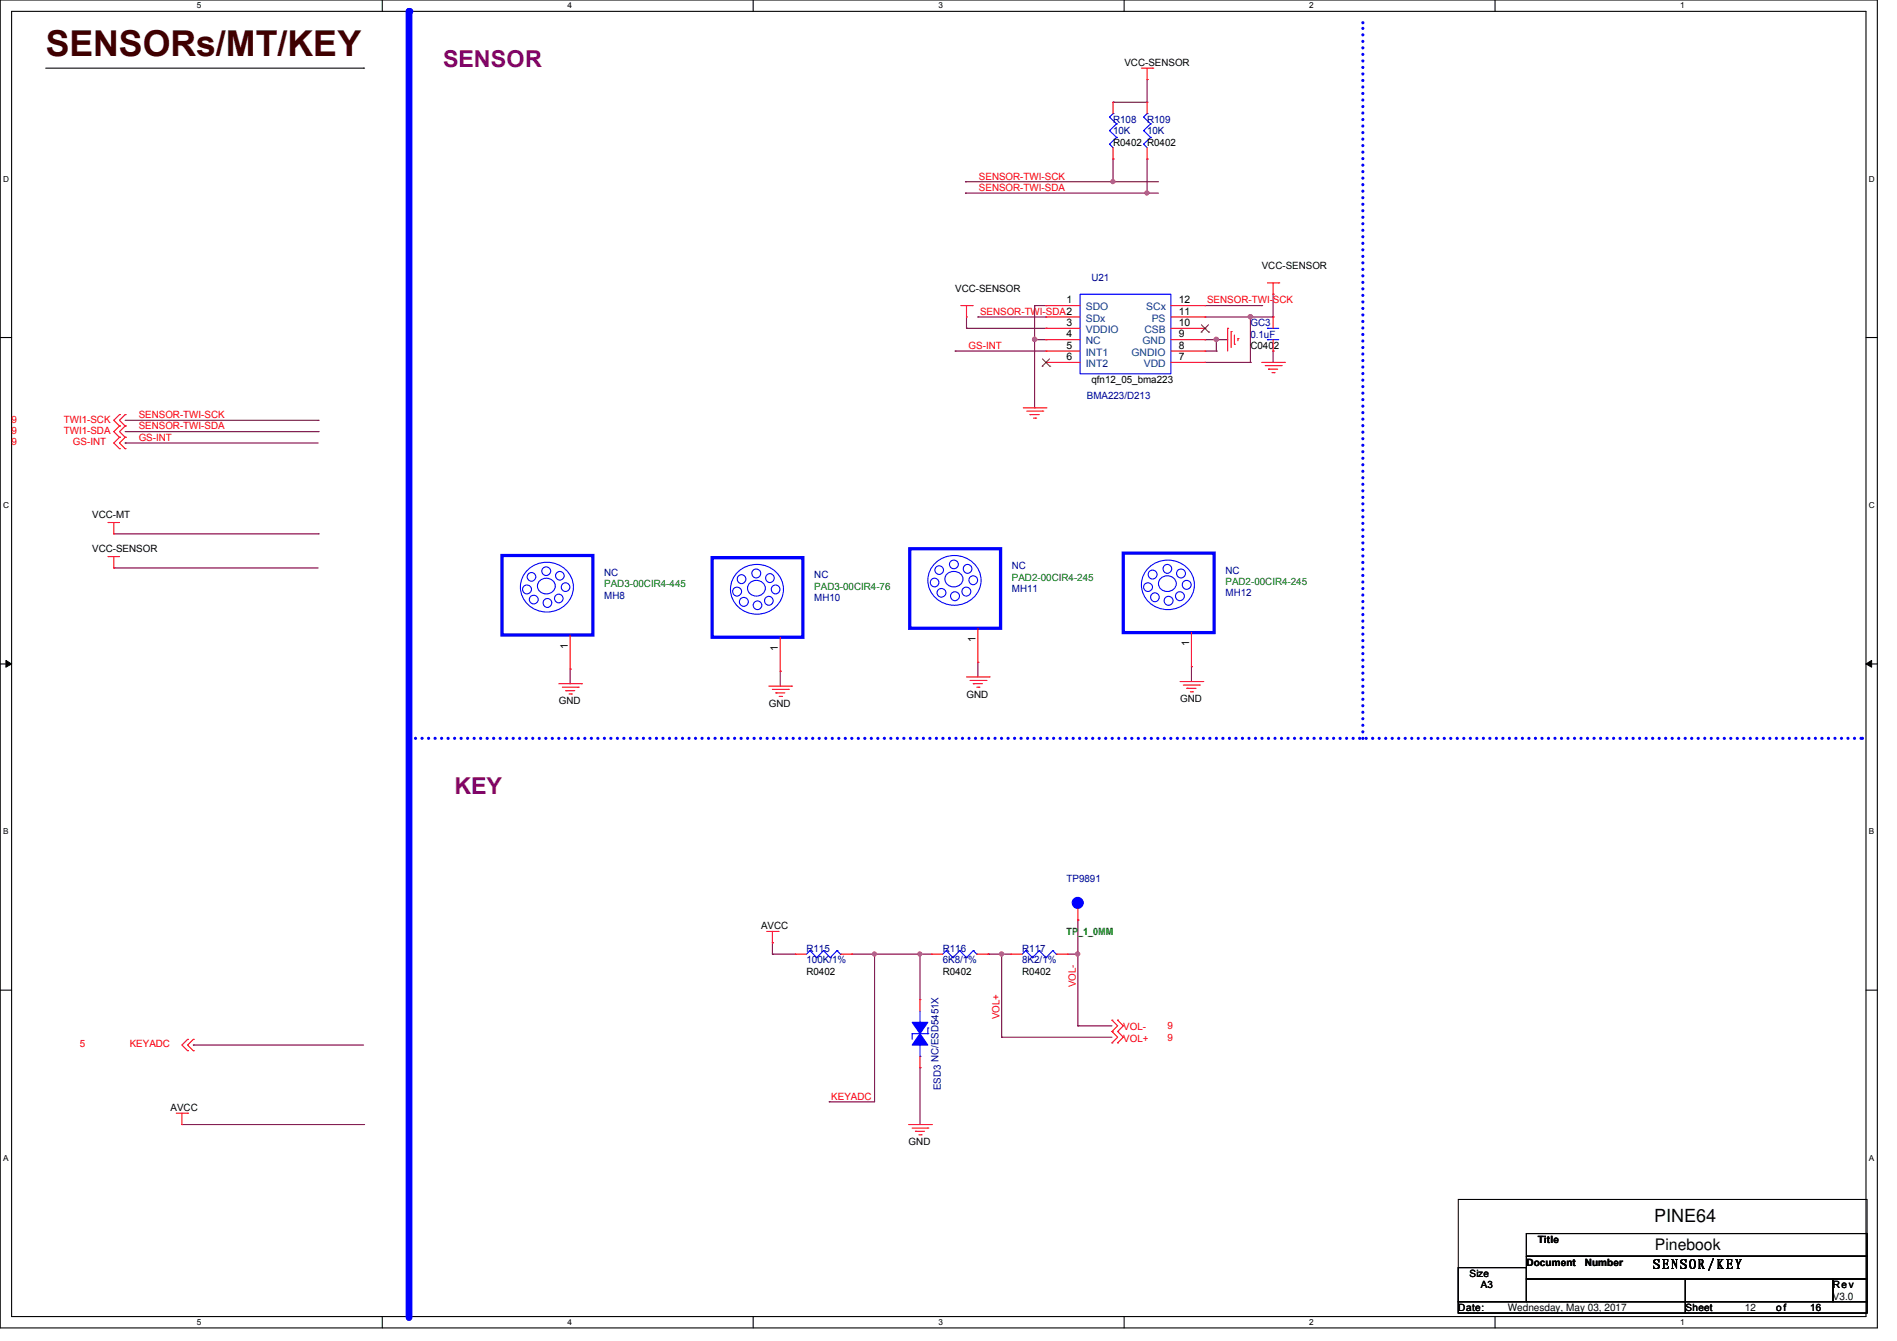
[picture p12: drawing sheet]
<svg xmlns="http://www.w3.org/2000/svg" width="297mm" height="210mm" viewBox="0 0 297 210" stroke-linecap="round" stroke-linejoin="round" font-family="sans-serif">
<path d="M0 0h294v207.9h-294zM1.8 1.8h290.4v204.3h-290.4z" fill="none" stroke="#000" stroke-width=".17"/>
<g fill="#fff">
<path d="M30.8 .2h.7v1.4h-.7z"/>
<path d="M30.8 206.2h.7v1.4h-.7z"/>
</g>
<path d="M59.9 0v1.8M59.9 206.1v1.8" fill="none" stroke="#000" stroke-width=".17"/>
<g fill="#fff">
<path d="M88.9 .2h.6v1.4h-.6z"/>
<path d="M88.9 206.2h.6v1.4h-.6z"/>
</g>
<path d="M117.9 0v1.8M117.9 206.1v1.8" fill="none" stroke="#000" stroke-width=".17"/>
<g fill="#fff">
<path d="M146.9 .2h.7v1.4h-.7z"/>
<path d="M146.9 206.2h.7v1.4h-.7z"/>
</g>
<path d="M176 0v1.8M176 206.1v1.8" fill="none" stroke="#000" stroke-width=".17"/>
<g fill="#fff">
<path d="M205 .2h.7v1.4h-.7z"/>
<path d="M205 206.2h.7v1.4h-.7z"/>
</g>
<path d="M234.1 0v1.8M234.1 206.1v1.8" fill="none" stroke="#000" stroke-width=".17"/>
<g fill="#fff">
<path d="M263.1 .2h.7v1.4h-.7z"/>
<path d="M263.1 206.2h.7v1.4h-.7z"/>
<path d="M.5 27.3h.9v1.4h-.9z"/>
<path d="M292.6 27.3h.9v1.4h-.9z"/>
<path d="M.5 78.4h.9v1.4h-.9z"/>
<path d="M292.6 78.4h.9v1.4h-.9z"/>
</g>
<path d="M0 52.8h1.8M292.2 52.8h1.8" fill="none" stroke="#000" stroke-width=".17"/>
<g fill="#fff">
<path d="M.5 129.5h.8v1.4h-.8z"/>
<path d="M292.6 129.5h.9v1.4h-.9z"/>
</g>
<path d="M0 103.9h1.8M292.2 103.9h1.8" fill="none" stroke="#000" stroke-width=".17"/>
<path d="M.9 103.4l.9 .5-.9 .5zM292.2 103.9l.9-.5v1z" fill="#000"/>
<path d="M.9 103.4l.9 .5-.9 .5zM292.2 103.9l.9-.5v1z" fill="none" stroke="#000" stroke-width=".16"/>
<g fill="#fff">
<path d="M.5 180.5h.8v1.4h-.8z"/>
<path d="M292.6 180.5h.9v1.4h-.9z"/>
</g>
<path d="M0 155h1.8M292.2 155h1.8" fill="none" stroke="#000" stroke-width=".17"/>
<path d="M64 1.8v204.4" fill="none" stroke="#00f" stroke-width="1.1"/>
<circle cx="64" cy="1.8" r=".53" fill="#00f"/>
<path d="M64 115.6h227.6" fill="none" stroke="#00f" stroke-width=".51" stroke-dasharray="0 1"/>
<circle cx="291.6" cy="115.6" r=".25" fill="#00f" stroke-dasharray="0 1"/>
<path d="M213.4 115.6v-112" fill="none" stroke="#00f" stroke-width=".51" stroke-dasharray="0 1"/>
<circle cx="213.4" cy="3.6" r=".25" fill="#00f" stroke-dasharray="0 1"/>
<path d="M7.2 10.7h49.7M56.9 10.7h.1" fill="none" stroke="#000" stroke-width=".17"/>
<g fill="none" stroke="#7f003f" stroke-width=".17">
<path d="M19.6 69.3h.1M19.6 65.8h30.2M19.6 67.6h30.2M19.6 69.3h30.2M49.8 65.8h.1M49.8 67.6h.1M120.9 149.4h.1M120.9 147.6h.1M120.9 149.4h3.6M120.9 147.6v1.8M133.4 149.4h.1M133.4 149.4h3.5"/>
<path d="M136.9 149.4h.1M136.9 149.4v23.1"/>
</g>
<circle cx="136.9" cy="149.3" r=".32" fill="#f0f"/>
<circle cx="136.9" cy="149.3" r=".32" fill="none" stroke="#f0f" stroke-width=".17"/>
<path d="M144.1 149.4h.1M144.1 149.4h1.7M129.8 172.5h.1M129.8 172.5h7.1" fill="none" stroke="#7f003f" stroke-width=".17"/>
<circle cx="144" cy="149.3" r=".32" fill="#f0f"/>
<circle cx="144" cy="149.3" r=".32" fill="none" stroke="#f0f" stroke-width=".17"/>
<path d="M156.8 149.4h.1M156.8 149.4h1.5M156.8 149.4v12.9" fill="none" stroke="#7f003f" stroke-width=".17"/>
<circle cx="156.8" cy="149.3" r=".33" fill="#f0f"/>
<circle cx="156.8" cy="149.3" r=".33" fill="none" stroke="#f0f" stroke-width=".17"/>
<path d="M168.8 149.4v11.2M168.8 160.6h.1" fill="none" stroke="#7f003f" stroke-width=".17"/>
<circle cx="168.7" cy="149.3" r=".33" fill="#f0f"/>
<circle cx="168.7" cy="149.3" r=".33" fill="none" stroke="#f0f" stroke-width=".17"/>
<g fill="none" stroke="#7f003f" stroke-width=".17">
<path d="M174.3 24.9h.1M174.3 24.9v3.5M136.9 149.4h.1M136.9 149.4h7.2M144.1 149.4h.1M144.1 149.4v7.1M154.7 149.4h.1M154.7 149.4h2.1M167.2 149.4h1.6M168.8 149.4h.1M30.3 163.6h.1M30.3 163.6h26.6"/>
<path d="M144.1 167.1h.1M144.1 167.1v8.9"/>
</g>
<circle cx="174.3" cy="28.4" r=".32" fill="#f0f"/>
<circle cx="174.3" cy="28.4" r=".32" fill="none" stroke="#f0f" stroke-width=".17"/>
<path d="M174.3 28.4h.1M174.3 28.4h7.1M179.6 24.9h.1M179.6 24.9v5.3" fill="none" stroke="#7f003f" stroke-width=".17"/>
<circle cx="179.6" cy="30.2" r=".32" fill="#f0f"/>
<circle cx="179.6" cy="30.2" r=".32" fill="none" stroke="#f0f" stroke-width=".17"/>
<g fill="none" stroke="#7f003f" stroke-width=".17">
<path d="M174.3 16h.1M179.6 12.4h.1M179.6 12.4v3.6h-5.3M151.2 28.4h.1M151.2 30.2h.1M151.2 30.2h30.2M151.2 28.4h23.1M179.6 30.2h.1M188.7 49.6h7.1M188.7 56.7h7.1M188.7 54.9h1.8M190.5 54.9h.1"/>
<path d="M190.5 53.2h.1M190.5 53.2v1.7M195.8 49.6h.1M195.8 56.7h.1M199.3 46.1h.1M199.3 46.1v3.5M17.8 88.9h.1M17.8 83.6h32M17.8 88.9h32M49.8 83.6h.1M28.5 176h28.4M56.9 176h.1"/>
</g>
<circle cx="190.5" cy="53.1" r=".34" fill="#f0f"/>
<circle cx="190.5" cy="53.1" r=".34" fill="none" stroke="#f0f" stroke-width=".17"/>
<path d="M188.7 53.2h.1M188.7 53.2h3.5M190.5 53.2h.1M195.8 49.6h.1M195.8 49.6v7.1" fill="none" stroke="#7f003f" stroke-width=".17"/>
<circle cx="195.8" cy="49.6" r=".34" fill="#f0f"/>
<circle cx="195.8" cy="49.6" r=".34" fill="none" stroke="#f0f" stroke-width=".17"/>
<g fill="none" stroke="#7f003f" stroke-width=".17">
<path d="M151.3 51.4h.1M151.3 49.6v1.8M151.3 51.4h12.5M153.1 49.6h.1M153.1 49.6h10.7M162 47.8h.1M162 53.2h.1M162 47.8h1.8M162 47.8v16M162 53.2h1.8M163.8 51.4h.1M188.7 47.8h8.9"/>
<path d="M195.8 49.6h3.5M197.6 47.8h.1M199.3 49.6h.1M162 63.8h.1"/>
</g>
<circle cx="162" cy="53.1" r=".34" fill="#f0f"/>
<circle cx="162" cy="53.1" r=".34" fill="none" stroke="#f0f" stroke-width=".17"/>
<g fill="none" stroke="#7f003f" stroke-width=".17">
<path d="M149.6 54.9h.1M149.6 54.9h14.2M199.3 54.9h.1M199.3 54.9v1.8M89.3 104.7h.1M89.3 104.7v2.3M122.2 105.1h.1M122.2 105.1v2.3M153.1 103.7h.1M153.1 103.7v2.3M186.6 104.4h.1M186.6 104.4v2.3"/>
<path d="M168.8 144h.1M168.8 144v5.4M156.8 162.3h.1M156.8 162.3h17.3M168.8 160.6h.1M168.8 160.6h5.3"/>
</g>
<g fill="none" stroke="#f00" stroke-width=".17">
<path d="M178.7 10.7h1.8M179.6 12.4h.1M179.6 10.7v1.7M180.5 10.7h.1M150.4 47.8h1.8M151.3 49.6h.1M151.3 47.8v1.8M152.2 47.8h.1M192.2 51.4h.1M192.2 51.4v3.5M192.8 51.9h.1M192.8 51.9v2.5"/>
<path d="M193.3 53.9h.1M193.3 52.5v1.4M193.8 53h.1M193.8 53v.3M197.6 56.7h3.5M198.1 57.2h2.5M198.5 44.3h1.7M198.6 57.8h.1M198.6 57.8h1.5M199.2 58.3h.3M199.3 46.1h.1M199.3 44.3v1.8"/>
<path d="M199.5 58.3h.1M200.2 44.3h.1M200.6 57.2h.1M201.1 56.7h.1M18.7 66.7h.1M18.7 64.9h.1M18.7 68.5h.1M18.7 70.2h.1M18.7 64.9l-.9 .9 .9 .9M18.7 66.7l-.9 .9 .9 .9M18.7 68.5l-.9 .8 .9 .9M19.6 66.7h.1"/>
<path d="M19.6 64.9h.1M19.6 68.5h.1M19.6 70.2h.1M19.6 64.9l-.9 .9 .9 .9M19.6 66.7l-.9 .9 .9 .9M19.6 68.5l-.9 .8 .9 .9M160.2 63.8h3.6M160.8 64.3h2.5M161.3 64.9h.1M161.3 64.9h1.4M161.8 65.4h.4M162.2 65.4h.1"/>
<path d="M163.3 64.3h.1M163.8 63.8h.1M16.9 81.8h.1M16.9 87.1h.1M16.9 81.8h1.8M16.9 87.1h1.8M17.8 83.6h.1M17.8 88.9h.1M17.8 81.8v1.8M17.8 87.1v1.8M87.5 107h3.6M88 107.6h2.5"/>
<path d="M88.6 108.1h.1M88.6 108.1h1.4M89.1 108.6h.4M89.5 108.6h.1M90.5 107.6h.1M91.1 107h.1M120.4 107.4h3.5M120.9 107.9h2.5M121.5 108.5h.1M121.5 108.5h1.4M122 109h.4M122.4 109h.1"/>
<path d="M123.4 107.9h.1M123.9 107.4h.1M151.3 106h3.6M151.9 106.5h2.5M152.4 107h.1M152.4 107h1.4M152.9 107.6h.4M153.3 107.6h.1M154.4 106.5h.1M154.9 106h.1M184.8 106.7h3.5M185.3 107.2h2.5"/>
<path d="M185.8 107.7h.1M185.8 107.7h1.5M186.4 108.3h.3M186.7 108.3h.1M187.8 107.2h.1M188.3 106.7h.1M120.1 145.8h1.7M120.9 147.6h.1M120.9 145.8v1.8M121.8 145.8h.1M174.1 159.7h.1M174.1 159.7l.9 .9-.9 .9"/>
<path d="M175 159.7h.1M175 159.7l.9 .9-.9 .9M27.6 174.2h1.8M28.5 176h.1M28.5 174.2v1.8M29.4 174.2h.1M29.4 164.5h.1M29.4 162.7h.1M29.4 162.7l-.9 .9 .9 .9M30.3 164.5h.1M30.3 162.7h.1M30.3 162.7l-.9 .9 .9 .9"/>
<path d="M142.3 176h3.5M142.8 176.6h2.5M143.3 177.1h.1M143.3 177.1h1.5M143.9 177.6h.3M144.2 177.6h.1M145.3 176.6h.1M145.8 176h.1M174.1 161.5h.1M174.1 163.2h.1M174.1 161.5l.9 .8-.9 .9M175 161.5h.1"/>
<path d="M175 163.2h.1M175 161.5l.9 .8-.9 .9"/>
</g>
<path d="M228.3 198.4h10.7v5.4h-10.7zM239 196.6h53.4v3.6h-53.4zM239 193.1h53.4v3.5h-53.4zM228.3 203.8h35.6v1.7h-35.6zM239 200.2h24.9v3.6h-24.9zM263.9 203.8h28.5v1.7h-28.5zM263.9 200.2h23.1v3.6h-23.1zM287 200.2h5.4v3.6h-5.4z" fill="none" stroke="#000" stroke-width=".17"/>
<circle cx="168.8" cy="141.3" r=".87" fill="#00f"/>
<g fill="none" stroke="#00f" stroke-width=".17">
<path d="M173.7 18.3h.1M173.7 18.3l1.1 1.1M174.3 17.8h.1M174.3 17.8l-.6 .5M174.8 19.4h.1M174.8 19.4l-1.1 1M179.1 18.3h.1M179.1 18.3l1.1 1.1M179.6 17.8h.1M179.6 17.8l-.5 .5M180.2 19.4h.1M180.2 19.4l-1.1 1"/>
<path d="M173.7 22.6h.1M173.7 20.4h.1M173.7 22.6l.6 .5M173.7 20.4l1.1 1.1M174.8 21.5h.1M174.8 21.5l-1.1 1.1M179.1 22.6h.1M179.1 20.4h.1M179.1 22.6l.5 .5M179.1 20.4l1.1 1.1M180.2 21.5h.1M180.2 21.5l-1.1 1.1"/>
<path d="M82.7 89.1a4.2 4.2 0 0 1 4.4-.8 4.2 4.2 0 0 1 2.7 3.6 4.2 4.2 0 0 1-4.2 3.9 4.2 4.2 0 0 1-4.1-3.9 3.8 3.8 0 0 1 1.2-2.8zM84.4 91a1.39 1.39 0 0 1 1.7-.4 1.39 1.39 0 0 1 .8 1.5 1.39 1.39 0 0 1-1.7 .8 1.39 1.39 0 0 1-1-1.6zM115.6 89.5a4.2 4.2 0 0 1 4.4-.9 4.2 4.2 0 0 1 2.7 3.6 4.2 4.2 0 0 1-4.2 3.9 4.2 4.2 0 0 1-4.1-3.9 3.8 3.8 0 0 1 1.2-2.7zM117.3 91.4a1.39 1.39 0 0 1 1.7-.5 1.39 1.39 0 0 1 .8 1.6 1.39 1.39 0 0 1-1.7 .8 1.39 1.39 0 0 1-1-1.6zM144.1 158.2v1.8M142.8 161.8h.1M142.8 161.8v.9M142.8 161.8h2.5M144.1 160h.1M144.1 165.4h.1M144.1 163.6v1.8M145.3 161.8h.1"/>
<path d="M145.3 160.9h.1M145.3 160.9v.9"/>
<circle cx="82.5" cy="92.3" r=".7"/>
<circle cx="83.2" cy="90.3" r=".68"/>
<circle cx="83.6" cy="93.9" r=".69"/>
<circle cx="85.5" cy="89.4" r=".69"/>
<circle cx="85.7" cy="94.4" r=".68"/>
<circle cx="87.5" cy="93.7" r=".68"/>
<circle cx="87.7" cy="90.1" r=".68"/>
<circle cx="88.6" cy="91.9" r=".68"/>
<circle cx="115.4" cy="92.6" r=".7"/>
<circle cx="116.1" cy="90.6" r=".68"/>
<circle cx="116.5" cy="94.2" r=".7"/>
<circle cx="118.4" cy="89.8" r=".7"/>
<circle cx="118.6" cy="94.7" r=".68"/>
<circle cx="120.4" cy="94" r=".68"/>
<circle cx="120.6" cy="90.5" r=".68"/>
<circle cx="121.4" cy="92.3" r=".68"/>
<circle cx="168.8" cy="141.3" r=".87"/>
</g>
<g fill="none" stroke="#f00" stroke-width=".17">
<path d="M174.3 16h.1M174.3 16v1.8M179.6 16h.1M179.6 16v1.8M174.3 24.9h.1M174.3 23.1v1.8M179.6 24.9h.1M179.6 23.1v1.8M89.3 99.4v5.3M122.2 99.7v5.4M89.3 104.7h.1M122.2 105.1h.1"/>
<path d="M168.8 144h.1M168.8 142.2v1.8"/>
</g>
<path d="M78.6 87h14.2v12.4h-14.2zM111.5 87.3h14.2v12.4h-14.2z" fill="none" stroke="#00f" stroke-width=".51"/>
<path d="M142.8 160h2.5l-1.2 1.8z" fill-rule="evenodd" fill="#00f"/>
<path d="M142.8 160h2.5l-1.2 1.8z" fill="none" stroke="#00f" stroke-width=".17"/>
<path d="M144.1 161.8l1.2 1.8h-2.5z" fill-rule="evenodd" fill="#00f"/>
<g fill="none" stroke="#00f" stroke-width=".17">
<path d="M169.1 46.1h14.2v12.4h-14.2zM198.5 51.4h.1M198.5 53.2h.1M198.5 51.4h1.7M198.5 53.2h1.7M146.5 88.1a4.2 4.2 0 0 1 4.4-.9 4.2 4.2 0 0 1 2.7 3.6 4.2 4.2 0 0 1-4.1 3.9 4.2 4.2 0 0 1-4.2-3.9 3.8 3.8 0 0 1 1.2-2.7zM148.2 89.9a1.49 1.49 0 0 1 1.5-.4 1.49 1.49 0 0 1 1.1 1.1 1.43 1.43 0 0 1-1.4 1.3 1.43 1.43 0 0 1-1.4-1.3zM179.9 88.8a4.2 4.2 0 0 1 4.4-.9 4.2 4.2 0 0 1 2.7 3.6 4.2 4.2 0 0 1-4.1 3.9 4.2 4.2 0 0 1-4.2-3.9 3.7 3.7 0 0 1 1.2-2.7zM181.7 90.6a1.39 1.39 0 0 1 1.6-.4 1.39 1.39 0 0 1 .8 1.5 1.39 1.39 0 0 1-1.7 .9 1.39 1.39 0 0 1-.9-1.6zM126.8 148.8h.1M126.8 148.8l-.5 .6M126.8 148.8l1.1 1.1"/>
<path d="M127.9 149.9h.1M128.9 148.8h.1M128.9 148.8l-1 1.1M128.9 148.8l1.1 1.1M130 149.9h.1M131.1 148.8h.1M131.1 148.8l-1.1 1.1M131.1 148.8l.5 .6M131.6 149.4h.1M148.2 148.8h.1M148.2 148.8l-.6 .6M148.2 148.8l1 1.1"/>
<path d="M149.2 149.9h.1M150.3 148.8h.1M150.3 148.8l-1.1 1.1M150.3 148.8l1 1.1M151.3 149.9h.1M152.4 148.8h.1M152.4 148.8l-1.1 1.1M152.4 148.8l.5 .6M152.9 149.4h.1M160.6 148.8h.1M160.6 148.8l-.5 .6M160.6 148.8l1.1 1.1"/>
<path d="M161.7 149.9h.1M162.7 148.8h.1M162.7 148.8l-1 1.1M162.7 148.8l1.1 1.1M163.8 149.9h.1M164.8 148.8h.1M164.8 148.8l-1 1.1M164.8 148.8l.6 .6M165.4 149.4h.1M144.1 161.8l1.2 1.8h-2.5z"/>
<circle cx="146.3" cy="91.2" r=".68"/>
<circle cx="147.1" cy="89.2" r=".68"/>
<circle cx="147.4" cy="92.8" r=".69"/>
<circle cx="149.4" cy="88.3" r=".69"/>
<circle cx="149.5" cy="93.3" r=".7"/>
<circle cx="151.3" cy="92.6" r=".7"/>
<circle cx="151.5" cy="89" r=".68"/>
<circle cx="152.4" cy="90.8" r=".68"/>
<circle cx="179.8" cy="91.9" r=".69"/>
<circle cx="180.5" cy="89.9" r=".7"/>
<circle cx="180.8" cy="93.5" r=".68"/>
<circle cx="182.8" cy="89" r=".68"/>
<circle cx="183" cy="94" r=".7"/>
<circle cx="184.8" cy="93.3" r=".7"/>
<circle cx="184.9" cy="89.8" r=".7"/>
<circle cx="185.8" cy="91.5" r=".7"/>
</g>
<g fill="none" stroke="#f00" stroke-width=".17">
<path d="M163.8 47.8h.1M163.8 49.6h.1M163.8 51.4h.1M163.8 53.2h.1M163.8 54.9h.1M163.8 56.7h.1M163.8 47.8h5.3M163.8 49.6h5.3M163.8 51.4h5.3M163.8 53.2h5.3M163.8 54.9h5.3M163.8 56.7h5.3"/>
<path d="M183.3 47.8h5.4M183.3 49.6h5.4M183.3 51.4h5.4M183.3 53.2h5.4M183.3 54.9h5.4M183.3 56.7h5.4M188.7 56.7h.1M188.7 54.9h.1M188.7 53.2h.1M188.7 51.4h.1M188.7 49.6h.1M188.7 47.8h.1"/>
<path d="M199.3 49.6h.1M199.3 54.9h.1M199.3 49.6v1.8M199.3 53.2v1.7M153.1 98.3v5.4M186.6 99v5.4M153.1 103.7h.1M186.6 104.4h.1M124.5 149.4h.1M124.5 149.4h1.8M131.6 149.4h1.8M133.4 149.4h.1"/>
<path d="M144.1 156.5h.1M144.1 156.5v1.7M145.8 149.4h.1M145.8 149.4h1.8M152.9 149.4h1.8M154.7 149.4h.1M158.3 149.4h.1M158.3 149.4h1.8M165.4 149.4h1.8M167.2 149.4h.1M144.1 167.1h.1M144.1 165.4v1.7"/>
</g>
<path d="M142.4 85.9h14.3v12.4h-14.3zM175.9 86.6h14.2v12.4h-14.2z" fill="none" stroke="#00f" stroke-width=".51"/>
<path d="M163.2 57.3h.1M163.2 56.2l1.2 1.1M164.3 56.2l-1.1 1.1M164.4 57.3h.1M188.1 52h.1M188.1 50.8l1.2 1.2M189.2 50.8l-1.1 1.2M189.3 52h.1" fill="none" stroke="#7f3f00" stroke-width=".16"/>
<circle cx="136.9" cy="149.3" r=".32" fill="#f0f"/>
<circle cx="136.9" cy="149.3" r=".32" fill="none" stroke="#f0f" stroke-width=".17"/>
<circle cx="144" cy="149.3" r=".32" fill="#f0f"/>
<circle cx="144" cy="149.3" r=".32" fill="none" stroke="#f0f" stroke-width=".17"/>
<circle cx="156.8" cy="149.3" r=".33" fill="#f0f"/>
<circle cx="156.8" cy="149.3" r=".33" fill="none" stroke="#f0f" stroke-width=".17"/>
<circle cx="168.7" cy="149.3" r=".33" fill="#f0f"/>
<circle cx="168.7" cy="149.3" r=".33" fill="none" stroke="#f0f" stroke-width=".17"/>
<circle cx="174.3" cy="28.4" r=".32" fill="#f0f"/>
<circle cx="174.3" cy="28.4" r=".32" fill="none" stroke="#f0f" stroke-width=".17"/>
<circle cx="179.6" cy="30.2" r=".32" fill="#f0f"/>
<circle cx="179.6" cy="30.2" r=".32" fill="none" stroke="#f0f" stroke-width=".17"/>
<circle cx="190.5" cy="53.1" r=".34" fill="#f0f"/>
<circle cx="190.5" cy="53.1" r=".34" fill="none" stroke="#f0f" stroke-width=".17"/>
<circle cx="195.8" cy="49.6" r=".34" fill="#f0f"/>
<circle cx="195.8" cy="49.6" r=".34" fill="none" stroke="#f0f" stroke-width=".17"/>
<circle cx="162" cy="53.1" r=".34" fill="#f0f"/>
<circle cx="162" cy="53.1" r=".34" fill="none" stroke="#f0f" stroke-width=".17"/>
<path d="M228.3 187.7h64.1v17.8h-64.1z" fill="none" stroke="#000" stroke-width=".17"/>
<text font-size="5.6" fill="#3f0000" x="7.2" y="8.7">SENSORs/MT/KEY</text>
<g font-size="3.6" fill="#7f007f">
<text x="69.4" y="10.5">SENSOR</text>
<text x="71.2" y="124.3">KEY</text>
</g>
<text font-size="2.8" x="259" y="191.3">PINE64</text>
<text font-size="2.5" x="259.1" y="195.7">Pinebook</text>
<text font-size="2.4" x="258.6" y="198.8">SENSOR/KEY</text>
<g font-size="1.6">
<text x="176.1" y="10.3">VCC-SENSOR</text>
<text x="174.3" y="22.8">R0402 R0402</text>
<text x="149.6" y="45.7">VCC-SENSOR</text>
<text x="167" y="47.5">1</text>
<text x="184.6" y="47.5">12</text>
<text x="197.6" y="42.2">VCC-SENSOR</text>
<text x="167" y="51">3</text>
<text x="167" y="52.8">4</text>
<text x="184.6" y="52.8">9</text>
<text x="184.6" y="51">10</text>
<text x="184.6" y="49.2">11</text>
<text x="167" y="54.6">5</text>
<text x="167" y="56.3">6</text>
<text x="170.9" y="59.9">qfn12_05_bma223</text>
<text x="184.6" y="56.3">7</text>
<text x="184.6" y="54.6">8</text>
<text x="195.8" y="54.6">C0402</text>
<text x="14.4" y="81.1">VCC-MT</text>
<text x="14.4" y="86.4">VCC-SENSOR</text>
<text x="88.9" y="101.5" transform="rotate(-90 88.9 101.5)">1</text>
<text x="121.8" y="101.9" transform="rotate(-90 121.8 101.9)">1</text>
<text x="152.7" y="100.5" transform="rotate(-90 152.7 100.5)">1</text>
<text x="186.2" y="101.1" transform="rotate(-90 186.2 101.1)">1</text>
<text x="87.5" y="110.2">GND</text>
<text x="120.4" y="110.6">GND</text>
<text x="151.3" y="109.2">GND</text>
<text x="184.8" y="109.9">GND</text>
<text x="119.2" y="145.5">AVCC</text>
<text x="126.3" y="152.6">R0402</text>
<text x="147.6" y="152.6">R0402</text>
<text x="160.1" y="152.6">R0402</text>
<text x="26.7" y="173.9">AVCC</text>
<text x="142.3" y="179.2">GND</text>
<text x="240.8" y="194.6">Title</text>
<text x="230.1" y="199.9">Size</text>
<text x="231.9" y="201.6">A3</text>
<text x="239" y="198.1">Document</text>
<text x="248.2" y="198.1">Number</text>
<text x="287" y="203.4">V3.0</text>
<text x="287" y="201.6">Rev</text>
<text x="228.3" y="205.2">Date:</text>
<text x="236.1" y="205.2">Wednesday, May 03, 2017</text>
<text x="263.9" y="205.2">Sheet</text>
<text x="273.2" y="205.2">12</text>
<text x="278.1" y="205.2">o f</text>
<text x="283.5" y="205.2">16</text>
</g>
<g font-size="1.6" fill="#00007f">
<text x="174.3" y="19.2">R108</text>
<text x="174.3" y="21">10K</text>
<text x="179.6" y="19.2">R109</text>
<text x="179.6" y="21">10K</text>
<text x="170.9" y="43.9">U21</text>
<text x="195.8" y="51.1">GC3</text>
<text x="195.8" y="52.8">0.1uF</text>
<text x="170.2" y="62.4">BMA223/D213</text>
<text x="158.5" y="89.1">NC</text>
<text x="191.9" y="89.8">NC</text>
<text x="94.6" y="90.2">NC</text>
<text x="94.6" y="93.7">MH8</text>
<text x="127.5" y="90.5">NC</text>
<text x="127.5" y="94.1">MH10</text>
<text x="158.5" y="92.7">MH11</text>
<text x="191.9" y="93.3">MH12</text>
<text x="167" y="138">TP9891</text>
<text x="126.3" y="149">R115</text>
<text x="147.6" y="149">R116</text>
<text x="160.1" y="149">R117</text>
<text x="126.3" y="150.8">100K/1%</text>
<text x="147.6" y="150.8">6K8/1%</text>
<text x="160.1" y="150.8">8K2/1%</text>
<text x="147.3" y="170.7" transform="rotate(-90 147.3 170.7)">ESD3 NC/ESD5451X</text>
</g>
<g font-size="1.6" fill="#f00">
<text x="153.3" y="28.1">SENSOR-TWI-SCK</text>
<text x="153.3" y="29.9">SENSOR-TWI-SDA</text>
<text x="189" y="47.5">SENSOR-TWI-SCK</text>
<text x="153.5" y="49.3">SENSOR-TWI-SDA2</text>
<text x="151.7" y="54.6">GS-INT</text>
<text x="21.7" y="65.4">SENSOR-TWI-SCK</text>
<text x="1.8" y="66.2">9</text>
<text x="1.8" y="67.9">9</text>
<text x="1.8" y="69.7">9</text>
<text x="10" y="66.2">TWI1-SCK</text>
<text x="10" y="67.9">TWI1-SDA</text>
<text x="11.4" y="69.7">GS-INT</text>
<text x="21.7" y="67.2">SENSOR-TWI-SDA</text>
<text x="21.7" y="69">GS-INT</text>
<text x="168.4" y="154.5" transform="rotate(-90 168.4 154.5)">VOL-</text>
<text x="156.5" y="159.5" transform="rotate(-90 156.5 159.5)">VOL+</text>
<text x="175.9" y="161.3">VOL-</text>
<text x="182.8" y="161.1">9</text>
<text x="12.5" y="164">5</text>
<text x="20.3" y="164">KEYADC</text>
<text x="175.9" y="163.1">VOL+</text>
<text x="182.8" y="162.9">9</text>
<text x="130.2" y="172.1">KEYADC</text>
</g>
<g font-size="1.6" fill="#003f7f">
<text x="170" y="48.6">SDO</text>
<text x="170" y="50.3">SDx</text>
<text x="170" y="52.1">VDDIO</text>
<text x="170" y="53.9">NC</text>
<text x="178.9" y="53.9">GND</text>
<text x="179.2" y="52.1">CSB</text>
<text x="179.5" y="48.6">SCx</text>
<text x="180.3" y="50.3">PS</text>
<text x="170" y="55.7">INT1</text>
<text x="170" y="57.4">INT2</text>
<text x="177.2" y="55.7">GNDIO</text>
<text x="179.1" y="57.4">VDD</text>
</g>
<g font-size="1.6" fill="#007f00">
<text x="94.6" y="91.9">PAD3-00CIR4-445</text>
<text x="127.5" y="92.3">PAD3-00CIR4-76</text>
<text x="158.5" y="90.9">PAD2-00CIR4-245</text>
<text x="191.9" y="91.6">PAD2-00CIR4-245</text>
<text x="167" y="146.4">TP_1_0MM</text>
</g>
<g font-size="1.3">
<text x="30.8" y="1.3">5</text>
<text x="88.9" y="1.3">4</text>
<text x="146.9" y="1.3">3</text>
<text x="205" y="1.3">2</text>
<text x="263.1" y="1.3">1</text>
<text x=".5" y="28.4">D</text>
<text x="292.6" y="28.4">D</text>
<text x=".5" y="79.5">C</text>
<text x="292.6" y="79.5">C</text>
<text x=".5" y="130.6">B</text>
<text x="292.6" y="130.6">B</text>
<text x=".5" y="181.7">A</text>
<text x="292.6" y="181.7">A</text>
<text x="30.8" y="207.4">5</text>
<text x="88.9" y="207.4">4</text>
<text x="146.9" y="207.4">3</text>
<text x="205" y="207.4">2</text>
<text x="263.1" y="207.4">1</text>
</g>
</svg>
